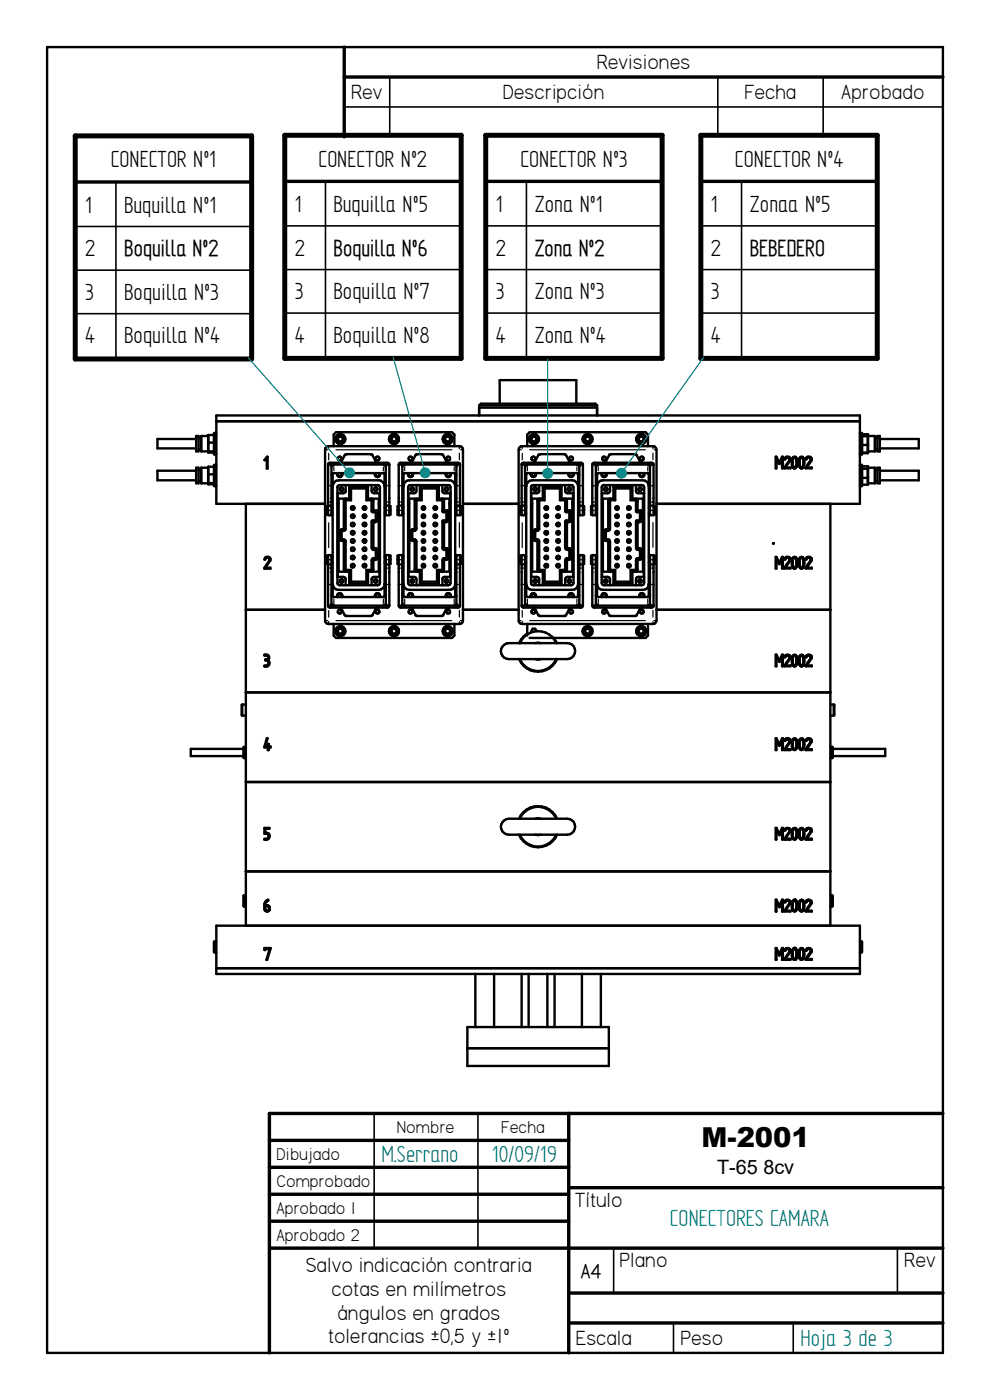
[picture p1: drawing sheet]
<svg xmlns="http://www.w3.org/2000/svg" width="210mm" height="297mm" viewBox="0 0 210 297" stroke-linecap="round" stroke-linejoin="round" font-family="sans-serif">
<g fill="none" stroke="#000" stroke-width=".51">
<path d="M10 10h190v277h-190zM41.6 99.2h.5v3.3h-.5zM41.6 92.5h.5v3.3h-.5zM41.6 93.1h-8.2v2h8.2M41.6 99.9h-8.2v2h8.2M42.1 99.7h.5M42.1 95.3h.5M42.1 93h.5M42.7 92.5v3.3M42.7 99.2v3.3M42.7 99.2h1.5M42.7 95.8h2.7"/>
<path d="M42.7 92.5h1.5M44.2 95.7v.1M44.2 95.9v.1M44.2 99h1.2M44.2 99v3.7M44.2 99v.1M44.2 93.9h1.2M44.2 96h1.2M45.4 92.3h-1.2v3.7M45.5 91.9v4.5M45.5 98.6v4.5M45.5 98.6h.3"/>
<path d="M45.5 96.4h.3M45.5 91.9h.3M45.8 91.9v4.5M45.8 98.6v4.5M45.8 98.6l.1 .1M45.8 91.9h.1M45.9 89.4h136.5M45.9 96.3l-.1 .1M56.6 96.9h.2v2.5h-.2v-2.2l-.3 .4h-.2zM69.3 94.7h28.2h.3l.3 .3 .1 36.7-.4 .6-28.1 .1-.4-.1-.3-.3v-36.6v-.4zM69.6 98.6h13M69.6 98.6v-.3l.5-.1h12l.4 .1 .1 .3"/>
<path d="M69.6 98.6v10.7h.7l.1-10.5M70.5 98.6l-.1 .1M70.7 98.6h-.2M70.8 94.7v-2.5l.5-.5h24.6l.5 .5v2.5M71.9 92.7h.6l.3 .4-.3 .5h-.6l-.3-.5zM72 98.2l.4-.3 .8-1.4 .4-.1h5.1l.3 .2 .7 1.3 .5 .3M81.4 98.6l.3 .1M82.6 98.6v10.7h-.8v-10.5M83.3 92.7h.6l.3 .4-.3 .5h-.6l-.3-.5zM84.6 98.6h13M84.6 98.6l.1-.3 .4-.1h12l.4 .1 .1 .3M84.6 98.6v10.7h.7l.1-10.5"/>
<path d="M85.7 98.6l-.3 .1M87 98.2l.5-.3 .7-1.4 .4-.1h5.1l.3 .1 .7 1.4 .5 .3M94.7 92.7h.5l.3 .4-.3 .5h-.5l-.3-.5zM96.4 98.6l.3 .1M97.6 98.6v10.7h-.8v-10.5M101.6 86l.4-.4h24.3l.4 .4M101.6 86h25.1M101.6 86v2.1M101.6 86.5h25.1M106 85.6v-5h16.3v5M110.4 94.7h28.1h.4l.2 .3 .2 .4v36.3l-.4 .6-28.1 .1-.4-.1-.3-.3-.1-36.6 .1-.4zM110.7 98.6v10.7h.7v-10.5"/>
<path d="M110.7 98.6h13M110.7 98.6v-.3l.4-.1h12l.5 .1 .1 .3M111.5 98.6v.1M111.8 98.6h-.2M111.8 94.7v-2.5l.6-.5h24.5l.6 .5v2.5M113 92.7h.5l.3 .4-.3 .5h-.5l-.3-.5zM113 98.2l.5-.3 .8-1.4 .3-.1h5.2l.3 .2 .7 1.3 .4 .3M122.5 98.6l.3 .1M123.7 98.6v10.7h-.8v-10.5M124.4 92.7h.5l.3 .4-.3 .5h-.5l-.3-.5zM125.6 98.6h13M125.6 98.6l.1-.3 .5-.1h11.9l.5 .1v.3"/>
<path d="M125.6 98.6v10.7h.8v-10.5M126.7 86v2.1M126.8 98.6l-.3 .1M128.1 98.2l.4-.3 .7-1.4 .5-.1h5.1l.2 .1 .8 1.4 .4 .3M135.7 92.7h.6l.3 .4-.3 .5h-.6l-.3-.5zM137.5 98.6l.3 .1M138.6 98.6v10.7h-.7l-.1-10.5M164.5 96.9h.2l.6 1.2 .6-1.2h.2v2.5h-.2v-2l-.5 1-.7-1v2h-.2zM167.3 97.1h-.4l-.3 .4h-.2l.4-.6h.5a.56 .56 0 0 1 .3 .8l-1 1.5h1.1v.2h-1.3l1-1.7v-.5M168.3 96.9h.3a1.12 1.12 0 0 1 .5 1.6l-.1 .4a.49 .49 0 0 1-.4 .5 .49 .49 0 0 1-.5-.5l-.1-1.3zM168.4 97.1h.3a1.78 1.78 0 0 1 0 2l-.1 .1a1.6 1.6 0 0 1-.2-2.1zM169.8 96.9h.3a1.12 1.12 0 0 1 .5 1.6l-.1 .4a.49 .49 0 0 1-.5 .5 .49 .49 0 0 1-.5-.5v-1.3z"/>
<path d="M169.9 97.1h.2a1.78 1.78 0 0 1 0 2v.1a1.6 1.6 0 0 1-.2-2.1zM171.8 97.1h-.4l-.3 .4h-.2l.2-.5 .7-.1a.61 .61 0 0 1 .3 .8l-.9 1.5h1v.2h-1.3l1.1-1.8-.1-.4M182.4 96.3l.4 .1M182.8 98.6l-.4 .1M182.8 91.9h-.4M182.8 91.9v4.5M182.8 98.6v4.5M182.8 91.9h.1M182.8 98.6l.1 .1M182.9 92.2l1.2 .1M182.9 92.5l1.2 .1M182.9 94.4h1.2"/>
<path d="M182.9 96.3l-.1 .1M182.9 92.1h1.2M182.9 96.1h1.2M182.9 98.9h1.2M182.9 99.4l1.2 .1M184.1 92.1v4M184.1 98.9v3.9M184.1 99.2h1.5M184.1 95.8h1.5M184.1 95.9l-1.2 .1M184.1 92.5h1.5M185.6 92.5v3.3"/>
<path d="M185.6 99.2v3.3M185.6 99.7h.5M185.6 95.3h.5M185.6 93h.5M186.1 99.2h.5v3.3h-.5zM186.1 92.5h.5v3.3h-.5zM186.6 93.1h8.3v2h-8.3M186.6 99.9h8.3v2h-8.3M42.1 102.1h.5M44.2 102.4v.1M44.2 102.7h.1M44.2 100.6h1.2"/>
<path d="M44.2 102.7h1.2M45.4 102.5h-2.7M45.5 103.1h.3M45.9 103l-.1 .1M52.2 106.9v89.5M57 118.4l-.4-.1-.3 .4h-.2l.4-.5h.5a.56 .56 0 0 1 .3 .8l-1 1.4h1.1v.2h-1.3v-.2l1-1.4v-.5M57 118.4h.1M69 106.9h-23.1v-18.8h136.5v18.8h-43.1M69.6 119.8h.7M69.6 117.9h-.3v1.7h.3M69.6 107.3h.7M69.6 107.4h-.3v1.8h.3"/>
<path d="M70.3 118.1h.3M70.3 119.4h.3M70.3 108.9h.3M70.3 107.7h.3M70.6 103.2a1.3 1.3 0 0 1 1.2-1.3h8.5a1.31 1.31 0 0 1 1.3 1.3M70.6 100.4h11M70.6 100.4l-.3 .4M70.6 100.4v26.2M71.6 100.4a.56 .56 0 0 0 .5 .8 .56 .56 0 0 0 .5-.8M71.6 106.9h.2M71.6 104.6v17.8M71.8 100.4l-.1 .4a.45 .45 0 0 0 .8 0l-.1-.4"/>
<path d="M71.8 103l8.3-.1 .4 .3 .1 20.5-.3 .4-8.2 .1-.5-.3v-20.5zM73.3 102.9v1.5l-.5 .2h-1.2M73.4 105.8h-.2l-.3 .5v6a.64 .64 0 0 0-.8 .5v1.7l.2 .2 .6 .1v6l.1 .2 .4 .3M74.1 103.3h4v2.5h2.2v15.5h-2.2v2.5h-4v-2.5h-2.3v-15.5h2.3zM74.5 103.6h3.2v2.5h1.1v2.3l.3 .3h.6v1.7h-.6l-.3 .3v5.5l.3 .4 .6 .1v1.7h-.6l-.2 .3-.1 2.2h-1.1v2.5h-3.2v-2.5h-1.2v-6a.64 .64 0 0 0-.8-.5v-1.8a.64 .64 0 0 0 .8-.5v-6h1.2zM78.7 105.8h.3l.2 .5v2h.8l.1 .2-.1 2-.4 .3h-.4v5.5h.6l.2 .2 .1 1.8-.3 .4-.6 .1v2l-.1 .2-.4 .3M78.8 102.9v1.2l.3 .5h1.5M79.6 100.4a.56 .56 0 0 0 .5 .8 .56 .56 0 0 0 .5-.8M79.8 100.4l-.1 .4a.45 .45 0 0 0 .8 0l-.1-.4M80.3 106.9h.2M80.5 104.6v17.8M81.6 118.1h.2"/>
<path d="M81.6 119.4h.2M81.6 108.9h.2M81.6 107.7h.2M81.6 100.4v26.2M81.6 100.4l.2 .4M81.8 119.8h.8M81.8 107.3h.8M82.6 117.9h.2v1.7h-.2M82.6 107.4h.2v1.8h-.2M84.6 119.8h.7M84.6 117.9h-.3v1.7h.3M84.6 107.3h.7"/>
<path d="M84.6 107.4h-.3v1.8h.3M85.3 118.1h.3M85.3 119.4h.3M85.3 108.9h.3M85.3 107.7h.3M85.6 103.2a1.23 1.23 0 0 1 1.2-1.3h8.5a1.23 1.23 0 0 1 1.3 1.3M85.6 100.4h11M85.6 100.4v26.2M85.6 100.4l-.3 .4M86.6 100.4a.58 .58 0 0 0 .5 .8 .58 .58 0 0 0 .5-.8M86.7 106.9h.1M86.7 115.3h.1"/>
<path d="M86.7 104.6v17.8M86.8 100.4l-.1 .4a.43 .43 0 0 0 .5 .2 .43 .43 0 0 0 .3-.4l-.1-.2M86.8 103l8.3-.1 .4 .3 .1 20.5-.3 .4-8.2 .1-.4-.3-.1-20.5zM88.3 102.9v1.2l-.2 .5h-1.5M88.5 105.8h-.3l-.2 .5v6l-.7 .1-.2 .4 .1 1.7 .1 .2 .7 .1v6v.2l.5 .3M89.1 103.3h4v2.5h2.2v15.5h-2.2v2.5h-4v-2.5h-2.3v-15.5h2.3zM89.5 103.6h3.2v2.5h1.2v2.5l.8 .1v1.7h-.6l-.2 .3v5.5l.2 .4 .6 .1v1.7h-.6l-.2 .3v2.2h-1.2v2.5h-3.2v-2.5h-1.2v-6l-.2-.4-.6-.1v-1.8h.6l.2-.5v-6h1.2zM93.7 105.8h.2l.3 .5v2h.8l.1 .2-.1 2-.4 .3h-.4v5.5h.6l.2 .2 .1 1.8-.3 .4-.6 .1-.1 2.2-.4 .3M93.9 102.9v1.2l.2 .5h1.5M94.6 100.4a.58 .58 0 0 0 .5 .8 .58 .58 0 0 0 .5-.8M94.8 100.4l-.1 .4a.43 .43 0 0 0 .5 .2 .43 .43 0 0 0 .3-.4l-.1-.2M95.3 106.9h.2"/>
<path d="M95.5 104.6v17.8M96.6 118.1h.2M96.6 119.4h.2M96.6 108.9h.2M96.6 107.7h.2M96.6 100.4v26.2M96.6 100.4l.2 .4M96.8 119.8h.8M96.8 107.3h.8M97.6 117.9h.2v1.7h-.2M97.6 107.4h.2v1.8h-.2M98.2 106.9h11.8"/>
<path d="M110.7 107.4h-.3v1.8h.3M110.7 117.9h-.3v1.7h.3M110.7 119.8h.7M110.7 107.3h.7M111.4 118.1h.2M111.4 119.4h.2M111.4 108.9h.2M111.4 107.7h.2M111.6 103.2a1.3 1.3 0 0 1 1.3-1.3h8.5a1.31 1.31 0 0 1 1.2 1.3M111.7 100.4v26.2M112.6 100.4a.56 .56 0 0 0 .5 .8 .56 .56 0 0 0 .5-.8M112.7 106.9h.2"/>
<path d="M112.7 104.6v17.8M112.8 100.4v.4a.45 .45 0 0 0 .7 0v-.4M112.9 103l8.3-.1 .4 .3 .1 20.5-.3 .4-8.2 .1-.5-.3-.1-20.5zM114.4 102.9l-.1 1.5-.4 .2h-1.3M114.5 105.8h-.2l-.3 .5v6a.64 .64 0 0 0-.8 .5v1.7l.2 .2 .6 .1v6l.1 .2 .4 .3M115.1 103.3h4v2.5h2.3v15.5h-2.3v2.5h-4v-2.5h-2.2v-15.5h2.2zM115.5 103.6h3.3v2.5h1.1v2.3l.2 .3h.7v1.7h-.7l-.2 .3v5.5l.2 .4 .7 .1v1.7h-.7l-.1 .3-.1 2.2h-1.1v2.5h-3.3v-2.5h-1.1v-6a.64 .64 0 0 0-.9-.5v-1.8a.64 .64 0 0 0 .9-.5v-6h1.1zM119.8 105.8h.2l.3 .5v2h.8l.1 .2-.1 2-.5 .3h-.3v5.5h.6l.2 .2 .1 1.8-.3 .4-.6 .1v2l-.1 .2-.4 .3M119.9 102.9v1.2l.2 .5h1.6M120.6 100.4a.56 .56 0 0 0 .5 .8 .56 .56 0 0 0 .5-.8M120.8 100.4v.4a.45 .45 0 0 0 .7 0v-.4M121.4 106.9h.2"/>
<path d="M121.6 104.6v17.8M122.6 100.4v26.2M122.6 100.4l.3 .4M122.6 100.4h-10.7h-.3l-.2 .4M122.6 118.1h.3M122.6 119.4h.3M122.6 108.9h.3M122.6 107.7h.3M122.9 119.8h.8M122.9 107.3h.8M123.7 107.4h.2v1.8h-.2M123.7 117.9h.2v1.7h-.2"/>
<path d="M125.6 119.8h.8M125.6 117.9h-.2v1.7h.2M125.6 107.3h.8M125.6 107.4h-.2v1.8h.2M126.4 118.1h.3M126.4 119.4h.3M126.4 108.9h.3M126.4 107.7h.3M126.7 103.2a1.23 1.23 0 0 1 1.2-1.3h8.5a1.23 1.23 0 0 1 1.2 1.3M126.7 100.4h10.9M126.7 100.4v26.2M126.7 100.4l-.3 .4"/>
<path d="M127.6 100.4a.58 .58 0 0 0 .5 .8 .58 .58 0 0 0 .6-.8M127.7 106.9h.2M127.7 115.3h.2M127.7 104.6v17.8M127.8 100.4v.4a.43 .43 0 0 0 .5 .2 .43 .43 0 0 0 .3-.4l-.2-.2M127.9 103l8.2-.1 .5 .3 .1 20.5-.3 .4-8.3 .1-.4-.3-.1-20.5zM129.4 102.9v1.2l-.2 .5h-1.6M129.5 105.8h-.2l-.3 .5v6l-.6 .1-.3 .4 .1 1.7 .2 .2 .6 .1v6l.1 .2 .4 .3M130.1 103.3h4.1v2.5h2.2v15.5h-2.2v2.5h-4.1v-2.5h-2.2v-15.5h2.2zM130.5 103.6h3.3v2.5h1.1l.1 2.5 .8 .1v1.7h-.7l-.2 .3v5.5l.2 .4 .7 .1v1.7h-.7l-.1 .3-.1 2.2h-1.1v2.5h-3.3v-2.5h-1.1v-6l-.2-.4-.7-.1v-1.8h.7l.2-.5v-6h1.1zM134.8 105.8l.4 .2 .1 .3v2h.8v.2v2l-.5 .3h-.3v5.5h.6l.2 .2v1.8l-.2 .4-.6 .1-.1 2.2-.4 .3M134.9 102.9l.1 1.5 .4 .2h1.3"/>
<path d="M135.6 100.4a.58 .58 0 0 0 .5 .8 .58 .58 0 0 0 .6-.8M135.8 100.4v.4a.43 .43 0 0 0 .5 .2 .43 .43 0 0 0 .3-.4l-.2-.2M136.4 106.9h.2M136.6 104.6v17.8M137.6 118.1h.3M137.6 119.4h.3M137.6 108.9h.3M137.6 107.7h.3M137.6 100.4v26.2M137.6 100.4l.3 .4M137.9 119.8h.7M137.9 107.3h.7"/>
<path d="M138.6 117.9h.3v1.7h-.3M138.6 107.4h.3v1.8h-.3M164 115.3h.1M164.5 118.2h.2l.6 1.2 .6-1.2h.2v2.4h-.2v-2l-.5 1.1-.7-1.1v2h-.2zM167.3 118.4l-.4-.1-.3 .4h-.2l.4-.5 .7 .1 .2 .4M167.4 118.4v.6l-1 1.6h1.3v-.2h-1.1l1.1-1.7M167.6 118.4l.1 .3M168.3 118.2h.3a1.12 1.12 0 0 1 .5 1.6l-.1 .3a.49 .49 0 0 1-.4 .6 .49 .49 0 0 1-.5-.6l-.1-1.3zM168.4 118.4l.3-.1a1.78 1.78 0 0 1 0 2.1h-.1a1.3 1.3 0 0 1-.4-1.7zM169.8 118.2h.3a1.12 1.12 0 0 1 .5 1.6l-.1 .3a.49 .49 0 0 1-.5 .6 .49 .49 0 0 1-.5-.6v-1.3zM169.8 118.4l.3-.1a1.78 1.78 0 0 1 0 2.1 1.3 1.3 0 0 1-.4-1.7zM171.8 118.4l-.4-.1-.3 .4h-.2l.2-.4 .7-.1a.61 .61 0 0 1 .3 .8l-.9 1.4h1v.2h-1.3l1.1-1.8-.1-.4"/>
<path d="M176.1 106.9v89.5M182.4 103l.4 .1M182.9 102.8h1.2M182.9 103l-.1 .1M184.1 102.5h1.5M184.1 101.3l-1.2 .1M185.6 102.1h.5M52.2 129.4h16.8M56.1 138.9h.5l.4 .3 .1 .5-.3 .3a.79 .79 0 0 1 .3 1 .79 .79 0 0 1-1 .4v-.2h.4a.58 .58 0 0 0 .5-.7 .58 .58 0 0 0-.7-.4v-.2l.6-.2v-.3l-.1-.3h-.7zM69.6 128.5h13M69.6 128.5v.2l.5 .2h12h.2l.3-.4M70.3 126.3l.3 .3"/>
<path d="M70.4 128.2l-.1-10.4h-.7v10.7M70.4 128.3l.1 .1M70.5 128.4l.1 .1M70.6 123.9a1.23 1.23 0 0 0 1.2 1.2h8.5a1.23 1.23 0 0 0 1.3-1.2M70.6 126.6h11M70.8 132.4v2.4l.5 .5h24.6l.5-.5v-2.4M71.6 122.4h1.2l.5 .2v1.6M71.6 126.7a.55 .55 0 0 1 .5-.8 .55 .55 0 0 1 .5 .8M71.8 126.7l-.1-.5 .4-.2 .4 .2-.1 .5M71.9 133.4h.6l.3 .5-.3 .5h-.6l-.3-.5zM72 129.4h.2M72 128.9l.4 .2 .7 1.4 .3 .2h5.3l.3-.2 .7-1.4 .5-.2"/>
<path d="M79.6 126.7a.55 .55 0 0 1 .5-.8 .55 .55 0 0 1 .5 .8M79.8 126.7l-.1-.5 .4-.2 .4 .2-.1 .5M80 129.4h.2M80.6 122.4h-1.3l-.4 .2-.1 1.6M81.7 128.4l-.2 .1M81.8 128.3l-.1 .1M81.8 128.2v-10.4h.8v10.7M81.8 126.3l-.2 .3M83.3 133.4h.6l.3 .5-.3 .5h-.6l-.3-.5zM84.6 128.5h13M84.6 128.5l.2 .4h.3h12l.4-.2 .1-.2M85.3 128.2v-10.4h-.7v10.7"/>
<path d="M85.3 126.3l.3 .3M85.4 128.3v.1M85.5 128.4l.1 .1M85.6 123.9a1.16 1.16 0 0 0 1.2 1.2h8.5a1.16 1.16 0 0 0 1.3-1.2M85.6 126.6h11M86.6 122.4h1.2l.5 .2v1.6M86.6 126.7a.56 .56 0 0 1 .5-.8 .56 .56 0 0 1 .5 .8M86.8 126.7l-.1-.3a.43 .43 0 0 1 .4-.4 .43 .43 0 0 1 .4 .4l-.1 .3M87 129.4h.2M87 128.9l.5 .2 .7 1.5 .2 .1h5.3l.3-.1 .7-1.5 .5-.2M94.6 126.7a.56 .56 0 0 1 .5-.8 .56 .56 0 0 1 .5 .8M94.7 133.4h.5l.3 .5-.3 .5h-.5l-.3-.5z"/>
<path d="M94.8 126.7l-.1-.3a.43 .43 0 0 1 .4-.4 .43 .43 0 0 1 .4 .4l-.1 .3M95 129.4h.2M95.6 122.4h-1.3l-.4 .2v1.6M96.7 128.4l-.2 .1M96.8 128.3l-.1 .1M96.8 128.2v-10.4h.8v10.7M96.8 126.3l-.2 .3M98.2 129.4h11.8M106.6 137.2l.8-.7 .5-.1h12.4a1.69 1.69 0 0 1 1.7 1.7 1.69 1.69 0 0 1-1.7 1.7h-12.4a1.67 1.67 0 0 1-1.5-.9 1.67 1.67 0 0 1 .2-1.7zM110.1 139.8a4.4 4.4 0 0 0 4.1 2.7 4.4 4.4 0 0 0 4-2.7M110.7 128.5h13M110.7 128.5v.2l.4 .2h12h.3l.3-.4"/>
<path d="M111.4 126.3l.2 .3 .3 .1 10.7-.1M111.5 128.4l-.1-.3v-10.3h-.7v10.7M111.6 128.4l.1 .1M111.6 123.9a1.23 1.23 0 0 0 1.3 1.2h8.5a1.23 1.23 0 0 0 1.2-1.2M111.8 134.4l-.7 .6-1 1.4M111.8 132.4v2.4M112.6 122.4h1.3l.4 .2 .1 1.6M112.6 126.7a.55 .55 0 0 1 .5-.8 .55 .55 0 0 1 .5 .8M112.7 133.9l.3-.5h.5l.3 .5M112.8 126.7v-.5l.4-.2 .3 .2v.5M113 129.4h.3M113 128.9l.5 .2 .7 1.4 .3 .2h5.3l.3-.2 .7-1.4 .4-.2"/>
<path d="M113.5 136.4h1.3M113.5 139.8l.6 .2 .7-.2M117.5 135.3l.7 1.1M118 136.4a4.2 4.2 0 0 0-3.9-2.5 4.2 4.2 0 0 0-3.8 2.6M118 139.8a4.2 4.2 0 0 1-3.8 2.6 4.2 4.2 0 0 1-3.9-2.6M120.6 126.7a.55 .55 0 0 1 .5-.8 .55 .55 0 0 1 .5 .8M120.8 126.7v-.5l.4-.2 .3 .2v.5M121 129.4h.3M121.7 122.4l-1.6 .1-.2 .4v1.3M122.8 128.4l-.2 .1M122.9 128.3l-.1 .1M122.9 128.2v-10.4h.8v10.7"/>
<path d="M122.9 126.3l-.3 .3M124.4 133.4h.5l.3 .5-.3 .5h-.5l-.3-.5zM125.6 128.5h13M125.6 128.5l.3 .4h.3h11.9l.5-.2v-.2M126.4 128.2v-10.4h-.8v10.7M126.4 126.3l.3 .3M126.4 128.3l.1 .1M126.5 128.4l.2 .1M126.7 123.9a1.16 1.16 0 0 0 1.2 1.2h8.5a1.16 1.16 0 0 0 1.2-1.2M126.7 126.6h10.9M127.6 122.4h1.3l.4 .2 .1 1.6M127.6 126.7a.56 .56 0 0 1 .5-.8 .56 .56 0 0 1 .6 .8"/>
<path d="M127.8 126.7l-.1-.3a.43 .43 0 0 1 .4-.4 .43 .43 0 0 1 .5 .4l-.2 .3M128 129.4h.3M128.1 128.9l.4 .2 .7 1.5 .3 .1h5.3l.2-.1 .8-1.5 .4-.2M135.6 126.7a.56 .56 0 0 1 .5-.8 .56 .56 0 0 1 .6 .8M135.7 133.4h.6l.3 .5-.3 .5h-.6l-.3-.5zM135.8 126.7l-.1-.3a.43 .43 0 0 1 .4-.4 .43 .43 0 0 1 .5 .4l-.2 .3M136 129.4h.3M136.7 122.4h-1.3l-.4 .2-.1 1.6M137.5 132.4v2.4l-.6 .5h-24.5M137.8 128.4l-.2 .1M137.8 128.3v.1M137.9 128.2v-10.4h.7v10.7"/>
<path d="M137.9 126.3l-.3 .3M139.3 129.4h36.8M164.5 138.9h.2l.6 1.2 .6-1.2h.2v2.5h-.2v-2l-.5 1-.7-1v2h-.2zM167.3 139.1h-.4l-.3 .3h-.2a.62 .62 0 0 1 .8-.5 .62 .62 0 0 1 .4 .8l-1 1.5h1.1v.2h-1.3l1-1.7v-.5M168.1 139.2l.5-.3a1.57 1.57 0 0 1 .4 2.2l-.4 .3-.5-.3-.1-.6zM168.4 139.1h.3a1.78 1.78 0 0 1 0 2.1h-.3a1.94 1.94 0 0 1 0-2.1zM169.6 139.2l.5-.3a1.57 1.57 0 0 1 .3 2.2l-.3 .3-.5-.3-.1-.6zM169.8 139.1h.3a1.78 1.78 0 0 1 0 2.1h-.2a1.94 1.94 0 0 1-.1-2.1zM171.8 139.1h-.4l-.3 .3h-.2a.64 .64 0 0 1 .8-.5 .64 .64 0 0 1 .4 .8l-.9 1.5h1v.2h-1.3l1.1-1.8v-.4M51.4 149.5v2.3M51.4 149.5l-.1 .1v2.1l.1 .1M51.4 149.5h.8"/>
<path d="M51.4 151.8h.8M51.6 158.9h-11.1v1.5h11.1M51.8 158.5l-.2 .1v2.1l.2 .1M51.8 158.5v2.3M51.8 158.5h.4M52.2 146.9h123.9M56.6 156.6h.2l-.5 1.8h.5v-.6h.2v.6h.4v.2h-.4v.5h-.2v-.5h-.7zM164.5 156.6h.2l.6 1.3 .6-1.3h.2v2.5h-.2v-2l-.5 1.1-.7-1.1v2h-.2zM167.3 156.9l-.4-.1-.5 .4a.62 .62 0 0 1 .8-.5 .62 .62 0 0 1 .4 .8l-1 1.5h1.1v.1h-1.3l1-1.7v-.5M168.3 156.7l.3-.1a1.61 1.61 0 0 1 .4 2.2l-.3 .3h-.3a1.85 1.85 0 0 1-.1-2.4zM168.4 156.9l.3-.1a1.82 1.82 0 0 1 0 2.1l-.1 .1a1.64 1.64 0 0 1-.2-2.1zM169.6 156.9l.5-.3a1.61 1.61 0 0 1 .3 2.2l-.3 .3-.5-.3-.1-.5z"/>
<path d="M169.8 156.9l.3-.1a1.82 1.82 0 0 1 0 2.1v.1a1.64 1.64 0 0 1-.3-2.1zM171.8 156.9l-.4-.1-.5 .4a.64 .64 0 0 1 .8-.6 .64 .64 0 0 1 .4 .9l-.9 1.5h1v.1h-1.3l1.1-1.8-.1-.4M176.1 149.5h.8M176.1 151.8h.8M176.1 158.5h.4M176.5 158.5v2.3M176.5 158.5l.2 .1v2.1l-.2 .1M176.7 158.9h11.1v1.5h-11.1M176.9 149.5v2.3M176.9 149.5l.1 .1v2.1l-.1 .1M51.8 160.8h.4M52.2 165.9h123.9"/>
<path d="M56.1 175.6h1v.2h-.8v.9a.77 .77 0 0 1 .9 .5 .77 .77 0 0 1-.6 .9h-.5v-.1a.68 .68 0 0 0 .9-.6 .51 .51 0 0 0-.5-.5h-.4zM106.6 174.4l.8-.6 .5-.1h12.4a1.69 1.69 0 0 1 1.7 1.7 1.69 1.69 0 0 1-1.7 1.7h-12.4a1.67 1.67 0 0 1-1.5-.9 1.67 1.67 0 0 1 .2-1.8zM110.1 173.7a4.4 4.4 0 0 1 4.1-2.7 4.4 4.4 0 0 1 4 2.7M110.1 177.1a4.4 4.4 0 0 0 4.1 2.6 4.4 4.4 0 0 0 4-2.6M110.3 177.1a4.2 4.2 0 0 0 3.9 2.5 4.2 4.2 0 0 0 3.8-2.5M110.3 173.7a4.2 4.2 0 0 1 3.9-2.5 4.2 4.2 0 0 1 3.8 2.5M113.5 177.1h1.3M113.5 173.7l.6-.1 .7 .1M164.5 175.6h.2l.6 1.3 .6-1.3h.2v2.5h-.2v-2l-.5 1.1-.7-1.1v2h-.2zM167.3 175.9h-.5l-.2 .3h-.2a.62 .62 0 0 1 .8-.5 .62 .62 0 0 1 .4 .8l-1 1.4h1.1v.2h-1.3v-.2l1-1.5v-.5M168.3 175.7l.3-.1a1.57 1.57 0 0 1 .4 2.2l-.3 .3h-.3a1.85 1.85 0 0 1-.1-2.4zM168.4 175.9l.2-.1a1.44 1.44 0 0 1 .2 1.9l-.4 .2a1.89 1.89 0 0 1 0-2z"/>
<path d="M169.8 175.7l.3-.1a1.57 1.57 0 0 1 .3 2.2l-.2 .3h-.3a1.85 1.85 0 0 1-.1-2.4zM169.8 175.9l.3-.1a1.44 1.44 0 0 1 .2 1.9l-.4 .2a1.89 1.89 0 0 1-.1-2zM171.8 175.9h-.6l-.1 .3h-.2a.64 .64 0 0 1 .8-.6 .64 .64 0 0 1 .4 .9l-.9 1.4h1v.2h-1.3v-.2l1.1-1.6-.1-.4M176.1 160.8h.4M45.5 199.7l-.1 .2v2l.1 .2M45.5 199.7h.4M45.5 199.7v2.4M45.9 196.4h136.5v10.2h-136.5zM51.8 189.9l-.2 .2v2.1l.2 .1M51.8 189.9v2.4M51.8 192.3h.4M51.8 189.9h.4"/>
<path d="M52.2 184.9h123.9M56.3 192.2a.55 .55 0 0 1 .7 .3 .55 .55 0 0 1-.3 .7l-.4-.2zM56.4 191.1l.5-.2v.2l-.6 .5v.4a.69 .69 0 0 1 1 .6 .69 .69 0 0 1-1 .7 1.91 1.91 0 0 1 .1-2.2zM164.5 190.9h.2l.6 1.3 .6-1.3h.2v2.5h-.2v-2.1l-.5 1.1-.7-1v2h-.2zM167.3 191.1h-.4l-.5 .3a.62 .62 0 0 1 .8-.5 .62 .62 0 0 1 .4 .8l-1 1.5h1.1v.2h-1.3l1.1-1.8-.1-.4M168.1 191.2l.5-.3a1.65 1.65 0 0 1 .4 2.2l-.4 .3-.5-.3-.1-.6zM168.4 191.2l.2-.1a1.73 1.73 0 0 1 .1 2l-.1 .1a1.64 1.64 0 0 1-.2-2zM169.6 191.2l.5-.3a1.65 1.65 0 0 1 .3 2.2l-.3 .3-.5-.3-.1-.6zM169.8 191.2l.3-.1a1.73 1.73 0 0 1 .1 2l-.1 .1a1.64 1.64 0 0 1-.3-2zM171.8 191.1h-.4l-.5 .3a.64 .64 0 0 1 .8-.5 .64 .64 0 0 1 .4 .8l-.9 1.5h1v.2h-1.3l1.1-1.8-.1-.4M176.1 192.3h.4M176.1 189.9h.4"/>
<path d="M176.5 189.9v2.4M176.5 189.9l.2 .2v2.1l-.2 .1M182.4 199.7h.4M182.8 199.7l.1 .2v2l-.1 .2M182.8 199.7v2.4M45.5 202.1h.4M45.9 205.4h136.5M56.1 201.1h1.3l-.7 2.5h-.2l.7-2.3h-.9v.2h-.2zM99.1 217.9h30.1v8.2h-30.1zM100.8 206.6v11.3M104.8 206.6v11.3M110.7 206.6v11.3"/>
<path d="M112.1 206.6v11.3M116.1 206.6v11.3M117.6 206.6v11.3M123.4 206.6v11.3M127.5 206.6v11.3M164.5 201.1h.2l.6 1.3 .6-1.3h.2v2.5h-.2v-2l-.5 1.1-.7-1.1v2h-.2zM167.3 201.4l-.4-.1-.3 .4h-.2a.63 .63 0 0 1 .8-.6 .63 .63 0 0 1 .4 .9l-1 1.5h1.1v.1h-1.3l1-1.6 .1-.3-.1-.3M168.3 201.2l.3-.1a1.65 1.65 0 0 1 .4 2.3l-.3 .2a.86 .86 0 0 1-.7-1.2l.1-.9zM168.4 201.4l.2-.1a1.73 1.73 0 0 1 .1 2l-.1 .2a1.64 1.64 0 0 1-.2-2.1zM169 203.2l-.3 .4M169.8 201.2l.3-.1a1.65 1.65 0 0 1 .3 2.3l-.2 .2a.86 .86 0 0 1-.7-1.2l.1-.9zM169.8 201.4l.3-.1a1.73 1.73 0 0 1 .1 2l-.1 .2a1.64 1.64 0 0 1-.3-2.1z"/>
<path d="M171.8 201.4l-.4-.1-.3 .4h-.2a.64 .64 0 0 1 .8-.6 .64 .64 0 0 1 .4 .9l-.9 1.5h1v.1h-1.3l1.1-1.8-.1-.4M182.4 202.1h.4M99.1 222.4h30.1"/>
<circle cx="72.1" cy="97.3" r=".42"/>
<circle cx="72.2" cy="93.1" r=".98"/>
<circle cx="72.2" cy="93.2" r="1.07"/>
<circle cx="80.1" cy="97.3" r=".42"/>
<circle cx="83.6" cy="93.2" r="1.05"/>
<circle cx="83.6" cy="93.1" r=".97"/>
<circle cx="87.1" cy="97.3" r=".41"/>
<circle cx="94.9" cy="93.2" r="1.07"/>
<circle cx="95" cy="93.1" r=".96"/>
<circle cx="95.1" cy="97.3" r=".42"/>
<circle cx="113.1" cy="97.3" r=".42"/>
<circle cx="113.3" cy="93.2" r=".96"/>
<circle cx="113.3" cy="93.2" r="1.07"/>
<circle cx="121.1" cy="97.3" r=".42"/>
<circle cx="124.6" cy="93.2" r="1.05"/>
<circle cx="124.7" cy="93.1" r=".97"/>
<circle cx="128.1" cy="97.3" r=".41"/>
<circle cx="136" cy="93.2" r="1.07"/>
<circle cx="136" cy="93.1" r=".96"/>
<circle cx="136.1" cy="97.3" r=".41"/>
<circle cx="72.5" cy="103.8" r=".37"/>
<circle cx="74.8" cy="111.3" r=".37"/>
<circle cx="74.8" cy="118.3" r=".38"/>
<circle cx="74.8" cy="116.5" r=".37"/>
<circle cx="74.8" cy="113" r=".38"/>
<circle cx="74.8" cy="109.5" r=".38"/>
<circle cx="74.8" cy="114.8" r=".38"/>
<circle cx="74.8" cy="107.8" r=".38"/>
<circle cx="77.3" cy="109.5" r=".38"/>
<circle cx="77.3" cy="114.8" r=".38"/>
<circle cx="77.3" cy="111.3" r=".37"/>
<circle cx="77.3" cy="113" r=".38"/>
<circle cx="77.3" cy="116.5" r=".37"/>
<circle cx="77.3" cy="107.8" r=".38"/>
<circle cx="77.3" cy="118.3" r=".38"/>
<circle cx="79.7" cy="103.8" r=".38"/>
<circle cx="87.4" cy="103.8" r=".37"/>
<circle cx="89.8" cy="107.8" r=".37"/>
<circle cx="89.8" cy="113" r=".37"/>
<circle cx="89.8" cy="116.5" r=".36"/>
<circle cx="89.8" cy="111.3" r=".36"/>
<circle cx="89.8" cy="109.5" r=".37"/>
<circle cx="89.8" cy="118.3" r=".37"/>
<circle cx="89.8" cy="114.8" r=".37"/>
<circle cx="92.3" cy="114.8" r=".36"/>
<circle cx="92.3" cy="118.3" r=".37"/>
<circle cx="92.3" cy="113" r=".37"/>
<circle cx="92.3" cy="109.5" r=".37"/>
<circle cx="92.3" cy="107.8" r=".37"/>
<circle cx="92.3" cy="116.5" r=".37"/>
<circle cx="92.4" cy="111.3" r=".37"/>
<circle cx="94.7" cy="103.8" r=".37"/>
<circle cx="113.5" cy="103.8" r=".37"/>
<circle cx="115.9" cy="118.3" r=".38"/>
<circle cx="115.9" cy="114.8" r=".38"/>
<circle cx="115.9" cy="107.8" r=".38"/>
<circle cx="115.9" cy="116.5" r=".37"/>
<circle cx="115.9" cy="113" r=".38"/>
<circle cx="115.9" cy="111.3" r=".37"/>
<circle cx="115.9" cy="109.5" r=".38"/>
<circle cx="118.4" cy="114.8" r=".38"/>
<circle cx="118.4" cy="107.8" r=".38"/>
<circle cx="118.4" cy="118.3" r=".38"/>
<circle cx="118.4" cy="116.5" r=".37"/>
<circle cx="118.4" cy="111.3" r=".37"/>
<circle cx="118.4" cy="109.5" r=".38"/>
<circle cx="118.4" cy="113" r=".38"/>
<circle cx="120.8" cy="103.8" r=".37"/>
<circle cx="128.5" cy="103.8" r=".37"/>
<circle cx="130.9" cy="118.3" r=".37"/>
<circle cx="130.9" cy="116.5" r=".36"/>
<circle cx="130.9" cy="111.3" r=".36"/>
<circle cx="130.9" cy="113" r=".37"/>
<circle cx="130.9" cy="114.8" r=".37"/>
<circle cx="130.9" cy="107.8" r=".37"/>
<circle cx="130.9" cy="109.5" r=".37"/>
<circle cx="133.4" cy="118.3" r=".36"/>
<circle cx="133.4" cy="113" r=".37"/>
<circle cx="133.4" cy="109.5" r=".37"/>
<circle cx="133.4" cy="114.8" r=".37"/>
<circle cx="133.4" cy="107.8" r=".37"/>
<circle cx="133.4" cy="116.5" r=".37"/>
<circle cx="133.4" cy="111.3" r=".37"/>
<circle cx="135.8" cy="103.8" r=".37"/>
<circle cx="72.1" cy="129.8" r=".41"/>
<circle cx="72.2" cy="133.9" r=".97"/>
<circle cx="72.2" cy="133.9" r="1.07"/>
<circle cx="72.5" cy="123.3" r=".38"/>
<circle cx="74.8" cy="120" r=".38"/>
<circle cx="77.3" cy="120" r=".38"/>
<circle cx="79.7" cy="123.3" r=".38"/>
<circle cx="80.1" cy="129.8" r=".41"/>
<circle cx="83.6" cy="133.9" r="1.05"/>
<circle cx="83.6" cy="133.9" r=".96"/>
<circle cx="87.1" cy="129.8" r=".4"/>
<circle cx="87.5" cy="123.3" r=".37"/>
<circle cx="89.8" cy="120" r=".37"/>
<circle cx="92.3" cy="120" r=".37"/>
<circle cx="94.7" cy="123.3" r=".37"/>
<circle cx="94.9" cy="133.9" r="1.07"/>
<circle cx="95" cy="133.9" r=".96"/>
<circle cx="95.1" cy="129.8" r=".4"/>
<circle cx="113.1" cy="129.8" r=".41"/>
<circle cx="113.5" cy="123.3" r=".38"/>
<circle cx="115.9" cy="120" r=".38"/>
<circle cx="118.4" cy="120" r=".38"/>
<circle cx="120.8" cy="123.3" r=".38"/>
<circle cx="121.1" cy="129.8" r=".41"/>
<circle cx="124.6" cy="133.9" r="1.05"/>
<circle cx="124.6" cy="133.9" r=".97"/>
<circle cx="128.1" cy="129.8" r=".41"/>
<circle cx="128.5" cy="123.3" r=".38"/>
<circle cx="130.9" cy="120" r=".37"/>
<circle cx="133.4" cy="120" r=".38"/>
<circle cx="135.8" cy="123.3" r=".38"/>
<circle cx="136" cy="133.9" r="1.07"/>
<circle cx="136" cy="133.9" r=".97"/>
<circle cx="136.1" cy="129.8" r=".4"/>
</g>
<g fill="none" stroke="#000" stroke-width=".72">
<path d="M73 10v19M73 16.3h127M16 38.6h37.4M60.4 38.5h37.4M103 38.5h37.5M148.7 38.5h37.4M120.6 236.2v50.8M200 236.2h-142.9v50.8M57.1 241.9h63.5M57.1 247.6h63.5M57.1 253.4h63.5M57.1 259.1h63.5"/>
<path d="M120.6 252h79.4M57.1 264.8h142.9M120.6 274.3h79.4M120.6 280.7h79.4"/>
</g>
<g fill="none" stroke="#000" stroke-width=".34">
<path d="M82.7 16.3v12.7M152.3 16.3v12.7M174.6 16.3v12.7M24.6 38.6v37.6M69 38.5v37.5M73 22.7h127M111.7 38.5v37.5M157.3 38.5v37.5M16 48h37.4M16 57.3h37.4M60.4 47.9h37.4M60.4 57.2h37.4"/>
<path d="M103 47.9h37.5M103 57.2h37.5M148.7 47.9h37.4M148.7 57.2h37.4M16 66.5h37.4M60.4 66.4h37.4M103 66.4h37.5M148.7 66.4h37.4M79.4 236.2v28.6M101.4 236.2v28.6M130.2 264.9v9.4M190.4 264.9v9.4"/>
<path d="M142.9 280.7v6.3M168.3 280.7v6.3"/>
</g>
<g fill="#000">
<circle cx="44.2" cy="92.3" r=".25"/>
<circle cx="44.2" cy="93.9" r=".25"/>
<circle cx="70.4" cy="98.8" r=".25"/>
<circle cx="70.5" cy="98.6" r=".25"/>
<circle cx="81.7" cy="98.7" r=".25"/>
<circle cx="85.4" cy="98.8" r=".25"/>
<circle cx="96.7" cy="98.7" r=".25"/>
<circle cx="111.4" cy="98.8" r=".25"/>
<circle cx="111.5" cy="98.6" r=".25"/>
<circle cx="122.8" cy="98.7" r=".25"/>
<circle cx="126.4" cy="98.8" r=".25"/>
<circle cx="137.8" cy="98.7" r=".25"/>
<circle cx="167.3" cy="97.2" r=".25"/>
<circle cx="167.4" cy="97.2" r=".25"/>
<circle cx="171.9" cy="97.2" r=".25"/>
<circle cx="44.2" cy="100.6" r=".25"/>
<circle cx="57" cy="118.4" r=".25"/>
<circle cx="57.1" cy="118.5" r=".25"/>
<circle cx="167.3" cy="118.4" r=".25"/>
<circle cx="167.4" cy="118.4" r=".25"/>
<circle cx="171.9" cy="118.4" r=".25"/>
<circle cx="56.9" cy="139.7" r=".25"/>
<circle cx="70.4" cy="128.2" r=".25"/>
<circle cx="70.5" cy="128.4" r=".25"/>
<circle cx="81.7" cy="128.4" r=".25"/>
<circle cx="81.8" cy="128.3" r=".25"/>
<circle cx="85.3" cy="128.2" r=".25"/>
<circle cx="85.4" cy="128.4" r=".25"/>
<circle cx="96.7" cy="128.4" r=".25"/>
<circle cx="96.8" cy="128.3" r=".25"/>
<circle cx="111.4" cy="128.2" r=".25"/>
<circle cx="111.5" cy="128.4" r=".25"/>
<circle cx="122.8" cy="128.4" r=".25"/>
<circle cx="122.9" cy="128.3" r=".25"/>
<circle cx="126.4" cy="128.2" r=".25"/>
<circle cx="126.5" cy="128.4" r=".25"/>
<circle cx="137.8" cy="128.4" r=".25"/>
<circle cx="137.8" cy="128.3" r=".25"/>
<circle cx="167.3" cy="139.1" r=".25"/>
<circle cx="167.4" cy="139.2" r=".25"/>
<circle cx="168.3" cy="120.5" r=".25"/>
<circle cx="171.9" cy="139.1" r=".25"/>
<circle cx="171.9" cy="139.2" r=".25"/>
<circle cx="172" cy="139.2" r=".25"/>
<circle cx="167.3" cy="156.9" r=".25"/>
<circle cx="167.4" cy="156.9" r=".25"/>
<circle cx="171.9" cy="156.9" r=".25"/>
<circle cx="167.3" cy="175.9" r=".25"/>
<circle cx="167.4" cy="175.9" r=".25"/>
<circle cx="171.9" cy="175.9" r=".25"/>
<circle cx="167.3" cy="191.1" r=".25"/>
<circle cx="167.4" cy="191.2" r=".25"/>
<circle cx="168.5" cy="190.9" r=".25"/>
<circle cx="168.6" cy="190.9" r=".25"/>
<circle cx="171.9" cy="191.1" r=".25"/>
<circle cx="171.9" cy="191.2" r=".25"/>
<circle cx="167.3" cy="201.4" r=".25"/>
<circle cx="167.4" cy="201.4" r=".25"/>
<circle cx="168.5" cy="201.1" r=".25"/>
<circle cx="168.6" cy="201.1" r=".25"/>
<circle cx="171.9" cy="201.4" r=".25"/>
</g>
<g fill="none" stroke="#000" stroke-width=".25">
<path d="M69.2 95.4h.3M69.7 94.9v.3M69.7 96.2v1.4M70.8 99v.9M71.3 95.4h24.5M81.3 99.1v.8M85.9 99v.9M96.4 99.1v.8M97.5 94.9v.3M97.5 96.1v1.4M97.7 95.4h.3M110.2 95.4h.4"/>
<path d="M110.8 94.9v.3M110.8 96.2v1.4M111.9 99v.9M112.4 95.4h24.5M122.4 99.1v.8M126.9 99v.9M137.4 99.1v.8M138.5 94.9v.3M138.5 96.1v1.4M138.8 95.4h.3M69.3 118.7h.3M69.3 108.3h.3"/>
<path d="M69.7 110.9v5.3M69.8 118.7h.3M69.8 108.3h.3M69.8 106.5h.3M69.8 103h.3M70.3 118.7h.3M70.3 108.3h.3M74.8 107.5v.2M74.8 107.9v.1M74.8 109.3v.1M74.8 109.6v.2M74.8 111v.2"/>
<path d="M74.8 111.4v.1M74.8 112.8v.1M74.8 113.1v.2M74.8 114.6v.1M74.8 114.9v.1M74.8 116.3v.1M74.8 116.6v.2M74.8 118v.2M74.8 118.4v.1M74.8 119.8v.1M77.3 107.5v.2M77.3 107.9v.1"/>
<path d="M77.3 109.3v.1M77.3 109.6v.2M77.3 111v.2M77.3 111.4v.1M77.3 112.8v.1M77.3 113.1v.2M77.3 114.6v.1M77.3 114.9v.1M77.3 116.3v.1M77.3 116.6v.2M77.3 118v.2M77.3 118.4v.1"/>
<path d="M77.3 119.8v.1M81.6 118.7h.2M81.6 108.3h.2M82 118.7h.3M82 108.3h.3M82 103h.3M82 106.5h.4M82.6 118.7h.2M82.6 108.3h.2M84.3 118.7h.3M84.3 108.3h.3M84.8 118.7h.3"/>
<path d="M84.8 108.3h.3M84.8 106.5h.3M84.8 103h.3M85.3 118.7h.3M85.3 108.3h.3M89.8 107.5v.2M89.8 107.9v.1M89.8 109.3v.1M89.8 109.6v.2M89.8 111v.2M89.8 111.4v.1M89.8 112.8v.1"/>
<path d="M89.8 113.1v.2M89.8 114.6v.1M89.8 114.9v.1M89.8 116.3v.1M89.8 116.6v.2M89.8 118v.2M89.8 118.4v.1M89.8 119.8v.1M92.3 107.5v.2M92.3 107.9v.1M92.3 109.3v.1M92.3 109.6v.2"/>
<path d="M92.3 111v.2M92.3 111.4v.1M92.3 112.8v.1M92.3 113.1v.2M92.3 114.6v.1M92.3 114.9v.1M92.3 116.3v.1M92.3 116.6v.2M92.3 118v.2M92.3 118.4v.1M92.3 119.8v.1M96.6 118.7h.2"/>
<path d="M96.6 108.3h.2M97 118.7h.4M97 108.3h.4M97 103h.4M97.1 106.5h.3M97.5 110.9v5.2M97.6 118.7h.2M97.6 108.3h.2M110.4 118.7h.3M110.4 108.3h.3M110.8 110.9v5.3M110.8 118.7h.4"/>
<path d="M110.8 108.3h.4M110.8 106.5h.4M110.8 103h.4M111.4 118.7h.2M111.4 108.3h.2M115.9 107.5v.2M115.9 107.9v.1M115.9 109.3v.1M115.9 109.6v.2M115.9 111v.2M115.9 111.4v.1M115.9 112.8v.1"/>
<path d="M115.9 113.1v.2M115.9 114.6v.1M115.9 114.9v.1M115.9 116.3v.1M115.9 116.6v.2M115.9 118v.2M115.9 118.4v.1M115.9 119.8v.1M118.4 107.5v.2M118.4 107.9v.1M118.4 109.3v.1M118.4 109.6v.2"/>
<path d="M118.4 111v.2M118.4 111.4v.1M118.4 112.8v.1M118.4 113.1v.2M118.4 114.6v.1M118.4 114.9v.1M118.4 116.3v.1M118.4 116.6v.2M118.4 118v.2M118.4 118.4v.1M118.4 119.8v.1M122.6 118.7h.3"/>
<path d="M122.6 108.3h.3M123.1 118.7h.3M123.1 108.3h.3M123.1 103h.3M123.1 106.5h.3M123.7 118.7h.2M123.7 108.3h.2M125.4 118.7h.2M125.4 108.3h.2M125.8 118.7h.4M125.8 108.3h.4M125.8 106.5h.4"/>
<path d="M125.8 103h.4M126.4 118.7h.3M126.4 108.3h.3M130.9 107.5v.2M130.9 107.9v.1M130.9 109.3v.1M130.9 109.6v.2M130.9 111v.2M130.9 111.4v.1M130.9 112.8v.1M130.9 113.1v.2M130.9 114.6v.1"/>
<path d="M130.9 114.9v.1M130.9 116.3v.1M130.9 116.6v.2M130.9 118v.2M130.9 118.4v.1M130.9 119.8v.1M133.4 107.5v.2M133.4 107.9v.1M133.4 109.3v.1M133.4 109.6v.2M133.4 111v.2M133.4 111.4v.1"/>
<path d="M133.4 112.8v.1M133.4 113.1v.2M133.4 114.6v.1M133.4 114.9v.1M133.4 116.3v.1M133.4 116.6v.2M133.4 118v.2M133.4 118.4v.1M133.4 119.8v.1M137.6 118.7h.3M137.6 108.3h.3M138.1 118.7h.3"/>
<path d="M138.1 108.3h.3M138.1 103h.3M138.1 106.5h.4M138.5 110.9v5.2M138.6 118.7h.3M138.6 108.3h.3M69.1 131.7h.4M69.7 129.5v1.4M69.7 131.8v.4M69.8 124h.3M69.8 120.5h.3M70.8 127.2v.9"/>
<path d="M71.3 131.7h24.5M74.8 120.1v.2M77.3 120.1v.2M81.3 127.1v.9M82 124h.3M82 120.5h.4M84.8 124h.3M84.8 120.5h.3M85.9 127.2v.9M89.8 120.1v.2M92.3 120.1v.2M96.4 127.1v.9"/>
<path d="M97 124h.4M97.1 120.5h.3M97.5 129.5v1.4M97.5 131.9v.3M97.7 131.7h.3M110.2 131.7h.3M110.8 129.5v1.4M110.8 131.8v.4M110.8 124h.4M110.8 120.5h.4M111.9 127.2v.9M112.4 131.7h24.5"/>
<path d="M115.9 120.1v.2M118.4 120.1v.2M122.4 127.1v.9M123.1 124h.3M123.1 120.5h.3M125.8 124h.4M125.8 120.5h.4M126.9 127.2v.9M130.9 120.1v.2M133.4 120.1v.2M137.4 127.1v.9M138.1 124h.3"/>
<path d="M138.1 120.5h.4M138.5 129.5v1.4M138.5 131.9v.3M138.7 131.7h.3"/>
</g>
<path d="M16 28.8h37.4v47.4h-37.4zM60.4 28.7h37.4v47.3h-37.4zM103 28.7h37.5v47.3h-37.5zM148.7 28.7h37.4v47.3h-37.4z" fill="none" stroke="#000" stroke-width="1.1"/>
<path d="M116.2 76.2v24.3" fill="none" stroke="#008080" stroke-width=".25"/>
<circle cx="116.2" cy="100.4" r="1.17" fill="#008080"/>
<path d="M149.3 75.7l-17.5 24.7" fill="none" stroke="#008080" stroke-width=".25"/>
<circle cx="131.8" cy="100.4" r="1.17" fill="#008080"/>
<path d="M52.7 75.9l21.5 24.4" fill="none" stroke="#008080" stroke-width=".25"/>
<circle cx="74.1" cy="100.3" r="1.17" fill="#008080"/>
<path d="M83.4 75.7l6.8 24.6" fill="none" stroke="#008080" stroke-width=".25"/>
<circle cx="90.2" cy="100.3" r="1.17" fill="#008080"/>
<text font-size="5.8" x="148.8" y="243.3">M-2001</text>
<g font-size="5.6">
<text x="23.5" y="35.5">CONECTOR Nº1</text>
<text x="67.6" y="35.3">CONECTOR Nº2</text>
<text x="110.4" y="35.3">CONECTOR Nº3</text>
<text x="155.9" y="35.3">CONECTOR Nº4</text>
<text x="18.1" y="45.1">1</text>
<text x="26.4" y="45.1">Buquilla Nº1</text>
<text x="62.5" y="45">1</text>
<text x="70.8" y="45">Buquilla Nº5</text>
<text x="105.2" y="45">1</text>
<text x="113.5" y="45">Zona Nº1</text>
<text x="150.8" y="45">1</text>
<text x="159.1" y="45">Zonaa Nº5</text>
<text x="18.1" y="54.4">2</text>
<text x="62.5" y="54.2">2</text>
<text x="105.2" y="54.2">2</text>
<text x="150.8" y="54.2">2</text>
<text x="18.1" y="63.6">3</text>
<text x="26.4" y="63.6">Boquilla Nº3</text>
<text x="62.5" y="63.5">3</text>
<text x="70.8" y="63.5">Boquilla Nº7</text>
<text x="105.2" y="63.5">3</text>
<text x="113.5" y="63.5">Zona Nº3</text>
<text x="150.8" y="63.5">3</text>
<text x="18.1" y="72.9">4</text>
<text x="26.4" y="72.9">Boquilla Nº4</text>
<text x="62.5" y="72.7">4</text>
<text x="70.8" y="72.7">Boquilla Nº8</text>
<text x="105.2" y="72.7">4</text>
<text x="113.5" y="72.7">Zona Nº4</text>
<text x="150.8" y="72.7">4</text>
</g>
<g font-size="5.6" fill="#008080">
<text x="80.9" y="246.5">M.Serrano</text>
<text x="104.4" y="246.5">10/09/19</text>
<text x="142.1" y="260.1">CONECTORES CAMARA</text>
<text x="169.8" y="285.6">Hoja 3 de 3</text>
</g>
<g font-size="5.5">
<text x="26.4" y="54.4">Boquilla Nº2</text>
<text x="70.8" y="54.2">Boquilla Nº6</text>
<text x="113.5" y="54.2">Zona Nº2</text>
<text x="159.1" y="54.2">BEBEDERO</text>
</g>
<g font-size="4.9">
<text x="126.6" y="14.7">Revisiones</text>
<text x="74.5" y="21">Rev</text>
<text x="106.6" y="21">Descripción</text>
<text x="157.9" y="21">Fecha</text>
<text x="178.5" y="21">Aprobado</text>
<text x="121.9" y="256">Título</text>
<text x="64.9" y="269.9">Salvo indicación contraria</text>
<text x="131.4" y="268.8">Plano</text>
<text x="191.8" y="268.8">Rev</text>
<text x="70.3" y="274.9">cotas en milímetros</text>
<text x="71.6" y="280">ángulos en grados</text>
<text x="69.6" y="284.9">tolerancias ±0,5 y ±1º</text>
<text x="122.2" y="285.4">Escala</text>
<text x="144.4" y="285.4">Peso</text>
</g>
<text font-size="4.7" x="123.2" y="271.1">A4</text>
<text font-size="4.2" x="152.1" y="249">T-65 8cv</text>
<g font-size="4.1">
<text x="84.2" y="240.3">Nombre</text>
<text x="106.3" y="240.3">Fecha</text>
<text x="58.7" y="246">Dibujado</text>
<text x="58.7" y="251.8">Comprobado</text>
<text x="58.7" y="257.5">Aprobado 1</text>
<text x="58.7" y="263.2">Aprobado 2</text>
</g>
</svg>
